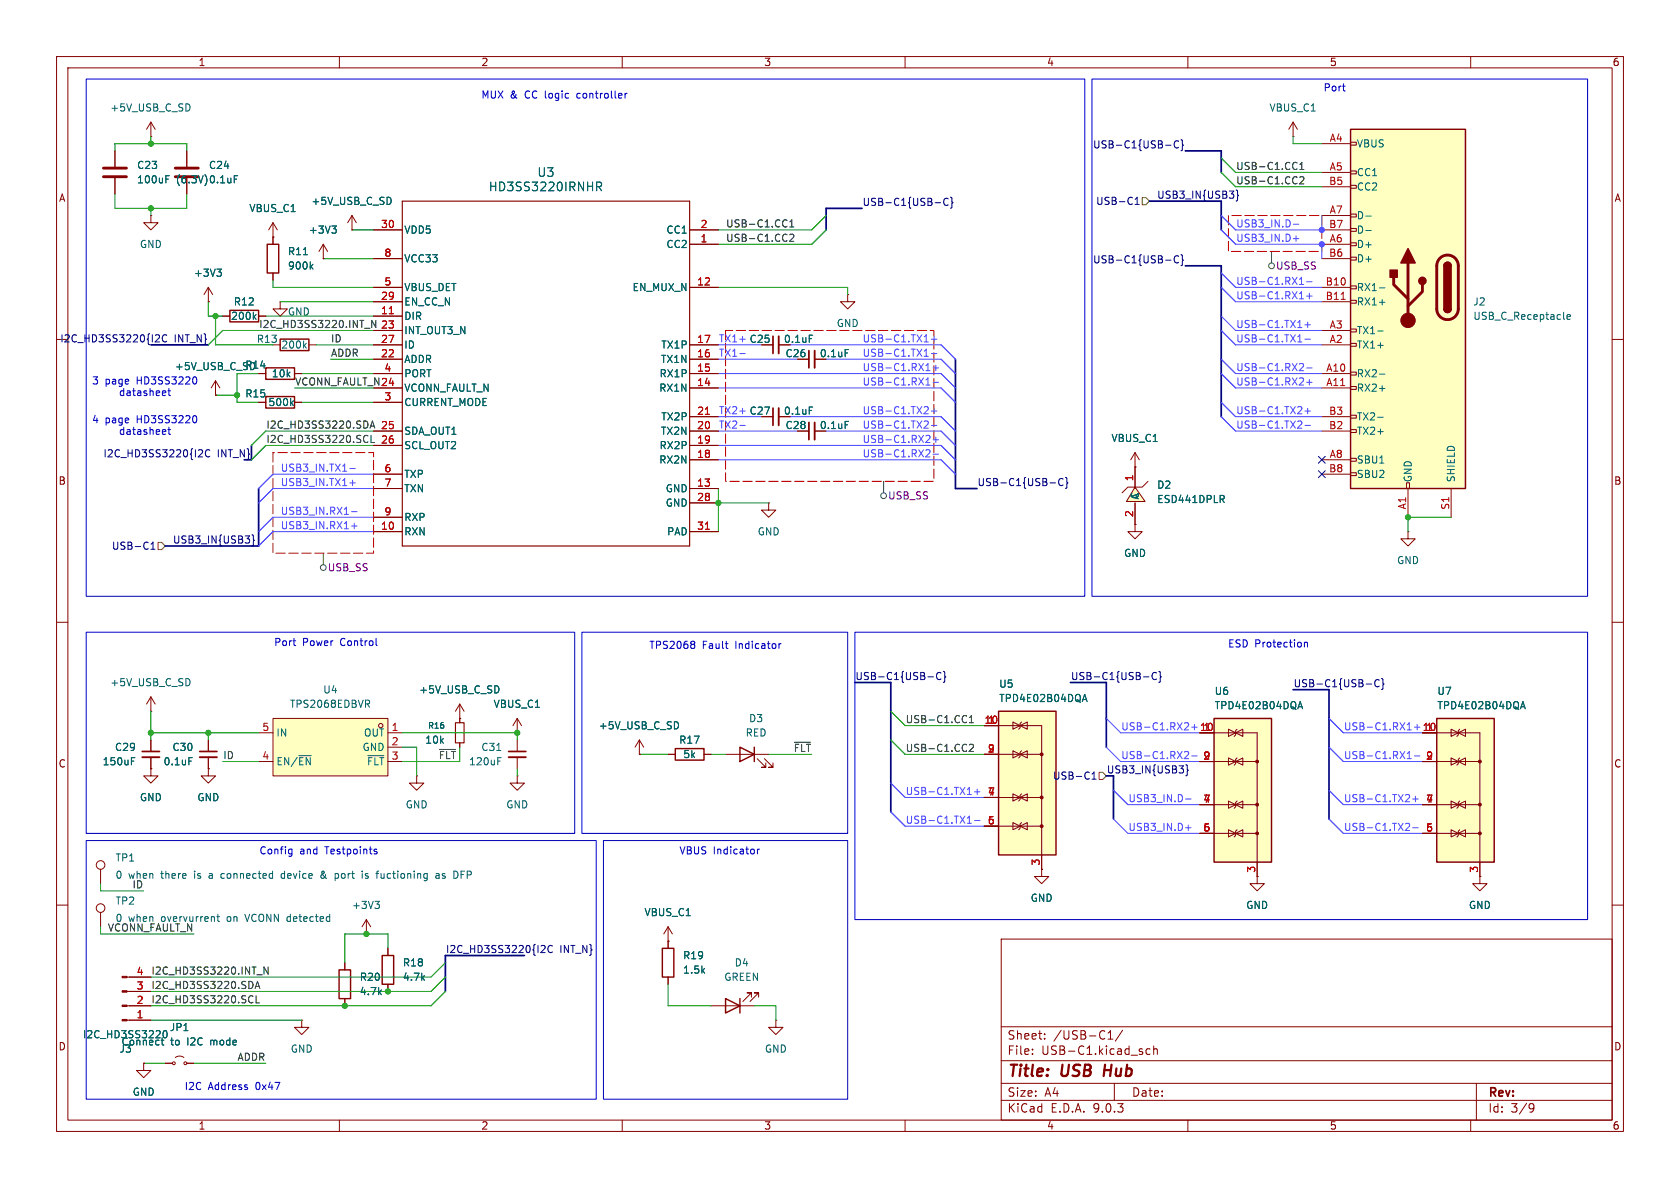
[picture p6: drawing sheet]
<svg xmlns="http://www.w3.org/2000/svg" width="297mm" height="210mm" viewBox="0 0 297 210" stroke-linecap="round" stroke-linejoin="round" font-family="sans-serif">
<g fill="none" stroke="#840000" stroke-width=".18">
<path d="M10 10h277v190h-277zM12 12h273v186h-273zM60 10v2M110 10v2M160 10v2M210 10v2M260 10v2M26.7 24.1h.1M26.7 21.6l-.8 1.3M26.7 21.6l.7 1.3M26.7 21.6v2.5M62.2 38.1l-.7 1.3"/>
<path d="M62.2 38.1l.8 1.3M62.2 38.1v2.5M62.2 40.6h.1M66 40.6h5.1M66 45.7h5.1M66 50.8h5.1M66 53.3h5.1M66 55.9h5.1M66 58.4h5.1M121.9 40.6h5.1M121.9 50.8h5.1M121.9 43.2h5.1"/>
<path d="M10 60h2M66 61h5.1M66 63.5h5.1M66 66h5.1M66 68.6h5.1M66 71.1h5.1M66 76.2h5.1M66 78.7h5.1M121.9 61h5.1M121.9 63.5h5.1M121.9 66h5.1M121.9 68.6h5.1"/>
<path d="M121.9 76.2h5.1M121.9 78.7h5.1M121.9 73.7h5.1M134.6 61h2.1M137.7 61h2M285 60h2M66 83.8h5.1M66 86.4h5.1M66 91.4h5.1M66 94h5.1M121.9 86.4h5.1M121.9 94h5.1"/>
<path d="M121.9 81.3h5.1M121.9 88.9h5.1M10 110h2M285 110h2M26.7 130.8v2M26.7 133.9v2M73.7 137.2v1.2h-1.3l1.3 1.3 1.2-1.3h-1.2M73.7 137.2h.1M17.8 153.7v2.5M222.2 154.9v1.3h1.3l-1.3 1.3-1.2-1.3h1.2M222.2 154.9h.1M10 160h2"/>
<path d="M17.8 161.3v2.5M61 170.2v1.3M61 176.5v1.3M68.6 167.6v1.3M68.6 174v1.3M177 166h108v32h-108zM285 160h2M60 198v2M110 198v2M160 198v2M177 194.5h108M177 191.5h108"/>
<path d="M177 187.5h108M177 181.5h108M182.5 186.3v.1M182.5 185.5v.1M184.7 183.6v.1M184.7 182.8v.1M195.9 183.7h.8M195.9 182.6l.4-.4v1.5M197 191.5v3M198.5 182.1l-1.3 2M203.3 185.5l-.4-.1-.3 .3v.4l.1 .2h.6M204 185.5l.2-.1 .3 .1 .1 .9"/>
<path d="M204 184.9v1.5M210 198v2M260 198v2M261 191.5v6.5M270.6 195.1l.5 .1a.99 .99 0 0 1-.4 1.4h-.2M271.2 195.7l-.3 .3h-.3"/>
<circle cx="17.8" cy="152.9" r=".76"/>
<circle cx="17.8" cy="160.5" r=".76"/>
</g>
<path d="M195.4 188.2l-.3 2" fill="none" stroke="#840000" stroke-width=".4"/>
<g fill="none" stroke="#006464" stroke-width=".18">
<path d="M33.4 18.4l.2 .5-.2 .7M68.9 34.9l.3 .5-.3 .7M105.5 32.2h.6l.3 .3-.2 .4-.7 .1M105.8 33l.6 .7M143.1 59.3h.6M23.2 134.5h.5M23.2 133.9h.6M39.3 154.4l-.2 .3v.3l.2 .3M50.2 154.4l-.4 .1-.1 .2 .1 .4 .4 .2M57.2 154.4l-.4 .3a.34 .34 0 0 0 0 .4 .34 .34 0 0 0 .5 .1M57.3 154.1h-.3l-.1 .2 .5 .7M59.4 154.4l.3 .1 .2 .2-.1 .4-.4 .2"/>
<path d="M64.6 155.2h.5M65.1 154.5l-.3-.1-.2 .2v.2l.5 .1M67.4 154.4v.7l.3 .2M77.1 154.5h.5v.8M77.6 154.7l-.4 .1-.2 .2 .2 .3 .4-.1M78.2 155.2l.3 .1M78.5 154.4l-.3 .2v.2h.3M81.5 154.6h.4M82.1 154h-.6v1.3M38.3 162h.5M38.5 161.6v1.1l.3 .2M43.3 161.6l.4 1.3"/>
</g>
<path d="M59.9 171.5h2.1v5h-2.1zM67.6 168.9h2v5.1h-2z" fill="none" stroke="#840000" stroke-width=".25"/>
<path d="M136.7 59.4v3.1M25.1 132.8h3.1" fill="none" stroke="#840000" stroke-width=".3"/>
<path d="M137.7 59.4v3.1M25.1 133.9h3.1" fill="none" stroke="#840000" stroke-width=".33"/>
<path d="M71.1 35.6h50.8v60.9h-50.8z" fill="none" stroke="#840000" stroke-width=".2"/>
<path d="M68.8 55.5h.7M124.7 73.2h.7M124.7 93.6h.7" fill="none" stroke="#a90000" stroke-width=".18"/>
<path d="M238.8 22.9h20.3v63.5h-20.3z" fill="#ffffc2"/>
<g fill="none" stroke="#840000" stroke-width=".18">
<path d="M233.7 25.4h5.1M233.7 30.5h5.1M233.7 33h5.1M233.7 38.1h5.1M238.8 25.1h1v.6h-1zM238.8 30.2h1v.5h-1zM238.8 32.8h1v.5h-1zM238.8 37.8h1v.6h-1zM233.7 40.6h5.1M233.7 43.2h5.1M233.7 45.7h5.1M233.7 50.8h5.1"/>
<path d="M233.7 53.3h5.1M233.7 58.4h5.1M238.8 40.4h1v.5h-1zM238.8 42.9h1v.5h-1zM238.8 45.5h1v.5h-1zM238.8 50.5h1v.6h-1zM238.8 53.1h1v.5h-1zM238.8 58.2h1v.5h-1zM233.7 61h5.1M233.7 66h5.1M233.7 68.6h5.1M233.7 73.7h5.1"/>
<path d="M233.7 76.2h5.1M238.8 60.7h1v.5h-1zM238.8 65.8h1v.5h-1zM238.8 68.3h1v.5h-1zM238.8 73.4h1v.5h-1zM238.8 75.9h1v.6h-1zM233.7 81.3h5.1M233.7 83.8h5.1M238.8 81h1v.5h-1zM238.8 83.6h1v.5h-1zM248.7 85.3h.5v1.1h-.5zM248.9 86.4v5"/>
<path d="M256.5 86.4v5"/>
</g>
<path d="M238.8 22.9h20.3v63.5h-20.3zM255.3 47a.64 .64 0 0 1 .6-.6 .64 .64 0 0 1 .6 .6M255.3 54.6a.64 .64 0 0 0 .6 .6 .64 .64 0 0 0 .6-.6" fill="none" stroke="#840000" stroke-width=".25"/>
<path d="M246.4 49v1.3l2.5 2.5M248.9 46.5v10.1M251.5 50.3v1.3l-2.6 2.5M254.6 45.7a1.91 1.91 0 0 1 2-.5 1.91 1.91 0 0 1 1.2 1.8v7.6a1.91 1.91 0 0 1-1.9 1.9 1.91 1.91 0 0 1-1.9-1.9v-7.8l.2-.6z" fill="none" stroke="#840000" stroke-width=".51"/>
<g fill="#840000" stroke="#840000" stroke-width=".25">
<path d="M255.3 47h1.2v7.6h-1.2z"/>
<path d="M255.5 46.5a.64 .64 0 0 1 .6-.1 .64 .64 0 0 1 .4 .6h-1.2z"/>
<path d="M255.3 54.6h1.2a.64 .64 0 0 1-.6 .6 .64 .64 0 0 1-.6-.6z"/>
<path d="M248.9 43.9l1.3 2.6h-2.6z"/>
<path d="M245.7 47.8h1.3v1.2h-1.3z"/>
<circle cx="251.5" cy="49.7" r=".63"/>
</g>
<circle cx="248.9" cy="56.6" r="1.27" fill="#840000" stroke="#840000" stroke-width=".18"/>
<path d="M241.4 38.2h1M241.4 40.7h1M243.6 58.5h.9M243.9 50.9h.9M243.9 53.4h.9M277 56l.6-.1v-.2l-.4-.1-.2 .2 .1 .6h.5M243.6 73.8h.9M243.9 66.1h.9M243.9 68.7h.9" fill="none" stroke="#006464" stroke-width=".18"/>
<path d="M237.1 52.9h.7" fill="none" stroke="#a90000" stroke-width=".18"/>
<path d="M214.6 127h10.2v25.4h-10.2z" fill="#ffffc2"/>
<path d="M214.6 127h10.2v25.4h-10.2z" fill="none" stroke="#840000" stroke-width=".25"/>
<g fill="none" stroke="#840000" stroke-width=".18">
<path d="M200.7 92.7v1.3h1.2l-1.2 1.3-1.3-1.3h1.3M200.7 92.7h.1M248.9 94v1.3h1.3l-1.3 1.2-1.3-1.2h1.3M248.9 94h.1M212.1 129.5h10.1v25.4M212.1 134.6h10.1M217.2 128.9l1.2 .6-1.2 .7zM217.2 134l1.2 .6-1.2 .7zM218.4 129.5l1.3-.6v1.3zM218.4 134.6l1.3-.6v1.3zM218.7 128.9l-.3 .3v.7l-.2 .3M218.7 134l-.3 .2v.8l-.2 .3"/>
<path d="M212.1 142.2h10.1M212.1 147.3h10.1M217.2 141.6l1.2 .6-1.2 .7zM217.2 146.7l1.2 .6-1.2 .7zM218.4 142.2l1.3-.6v1.3zM218.4 147.3l1.3-.6v1.3zM218.7 141.6l-.3 .3v.7l-.2 .3M218.7 146.7l-.3 .2v.8l-.2 .3"/>
</g>
<g fill="#840000" stroke="#840000" stroke-width=".18">
<circle cx="222.2" cy="134.6" r=".25"/>
<circle cx="222.2" cy="142.2" r=".25"/>
<circle cx="222.2" cy="147.3" r=".25"/>
</g>
<path d="M229.6 124.9h.6M229.9 124l.4 1.3" fill="none" stroke="#006464" stroke-width=".18"/>
<path d="M254 127h10.2v25.4h-10.2z" fill="#ffffc2"/>
<path d="M254 127h10.2v25.4h-10.2zM117.1 167.6h2v5.1h-2z" fill="none" stroke="#840000" stroke-width=".25"/>
<g fill="none" stroke="#840000" stroke-width=".18">
<path d="M81.3 127h.1M81.3 124.5v3.3M81.3 131.3v.8M81.3 124.5l-.8 1.2M81.3 124.5l.7 1.2M91.4 137.2v1.2h-1.2l1.2 1.3 1.3-1.3h-1.3M91.4 137.2h.1M91.4 129.5h.1M91.4 127l.8 1.3M91.4 127l-.7 1.3M91.4 127v2.5M251.5 129.5h10.1v25.4"/>
<path d="M251.5 134.6h10.1M256.5 128.9l1.3 .6-1.3 .7zM256.5 134l1.3 .6-1.3 .7zM257.8 129.5l1.3-.6v1.3zM257.8 134.6l1.3-.6v1.3zM258.1 128.9l-.3 .3v.7l-.2 .3M258.1 134l-.3 .2v.8l-.2 .3M184.1 153.7v1.2h1.3l-1.3 1.3-1.2-1.3h1.2M184.1 153.7h.1M251.5 142.2h10.1M251.5 147.3h10.1M256.5 141.6l1.3 .6-1.3 .7z"/>
<path d="M256.5 146.7l1.3 .6-1.3 .7zM257.8 142.2l1.3-.6v1.3zM257.8 147.3l1.3-.6v1.3zM258.1 141.6l-.3 .3v.7l-.2 .3M258.1 146.7l-.3 .2v.8l-.2 .3M64.8 165.1h.1M64.8 162.6l-.8 1.2M64.8 162.6l.7 1.2M64.8 162.6v2.5M118.1 166.4v1.2M118.1 172.7v1.3"/>
</g>
<g fill="#840000" stroke="#840000" stroke-width=".18">
<circle cx="261.6" cy="134.6" r=".25"/>
<circle cx="261.6" cy="142.2" r=".25"/>
<circle cx="261.6" cy="147.3" r=".25"/>
</g>
<path d="M88 121.3l.2 .5-.2 .6M268.9 124.9h.6M269.2 124l.5 1.3M66.3 159.3h.8l-.5 .5M66.8 159.8l.3 .3v.3l-.3 .2" fill="none" stroke="#006464" stroke-width=".18"/>
<path d="M80.5 127.8h1.5v3.5h-1.5z" fill="none" stroke="#840000" stroke-width=".2"/>
<path d="M48.3 127h20.3v10.2h-20.3z" fill="#ffffc2"/>
<g fill="none" stroke="#840000" stroke-width=".18">
<path d="M228.6 24.1h.1M228.6 21.6l-.8 1.3M228.6 21.6l.8 1.3M228.6 21.6v2.5M45.7 71.1h1.3M52.1 71.1h1.2M141 63.5h2M144 63.5h2M200.7 82.6h.1M200.7 80l-.8 1.3M200.7 80l.7 1.3M200.7 80v2.6"/>
<path d="M26.7 125.7h.1M26.7 123.2l-.8 1.3M26.7 123.2l.7 1.3M26.7 123.2v2.5M36.8 130.8v2M36.8 133.9v2M45.7 129.5h2.6M45.7 134.6h2.6M48.3 127h20.3v10.2h-20.3zM68.6 129.5h2.5M68.6 132.1h2.5M68.6 134.6h2.5"/>
<path d="M118.1 166.4h.1M118.1 163.8l-.8 1.3M118.1 163.8l.8 1.3M118.1 163.8v2.6M25.4 188v1.2h1.3l-1.3 1.3-1.3-1.3h1.3M25.4 188h.1"/>
<circle cx="67.3" cy="128.3" r=".38"/>
</g>
<path d="M51.5 71.2l.4 .5M51.9 70.9l-.5 .4M149.4 61.8h.6M33.4 120l.2 .5-.2 .7M33.4 133.9h.6M64.9 124.4l.4 .6M65 133.6h2.8M65.1 123.8l.2 .2v.3l-.2 .1" fill="none" stroke="#006464" stroke-width=".18"/>
<path d="M47 70.1h5.1v2h-5.1z" fill="none" stroke="#840000" stroke-width=".25"/>
<path d="M143 62v3M35.3 132.8h3.1" fill="none" stroke="#840000" stroke-width=".3"/>
<path d="M144 62v3M35.3 133.9h3.1" fill="none" stroke="#840000" stroke-width=".33"/>
<path d="M200.7 86.1l1.7 2.6h-3.3z" fill="#ffffc2"/>
<g fill="none" stroke="#840000" stroke-width=".18">
<path d="M33 26.7v2.8M33 31.5v2.8M48.3 39.4l-.8 1.2M48.3 39.4l.7 1.2M48.3 39.4v2.5M39.4 55.9h1.2M45.7 55.9h1.3M48.3 41.9h.1M57.1 45.7h.1M57.1 43.2l-.7 1.3M57.1 43.2l.8 1.3M57.1 43.2v2.5"/>
<path d="M149.9 52.1v1.2h1.2l-1.2 1.3-1.3-1.3h1.3M149.9 52.1h.1M134.6 73.7h2.1M137.7 73.7h2M141 76.2h2M144 76.2h2M135.9 88.9v1.3h1.3l-1.3 1.2-1.3-1.2h1.3M135.9 88.9h.1M200.7 86.1l1.7 2.6h-3.3zM200.7 82.6v3.8M200.7 88.9v3.8M203 85.1l-1.1 1h-2.5l-1 1"/>
<path d="M113 133.4h.1M113 130.8l-.7 1.3M113 130.8l.8 1.3M113 130.8v2.6M118.1 133.4h1.3M124.5 133.4h1.2M128.3 133.4h7.6M133.9 134.1l1.5 1.5h-.8h.8v-.7M135.1 134.1l1.6 1.5h-.8h.8v-.7M29.2 188h1.3M31 186.9l.8-.2 .7 .2M33 188h1.3"/>
<path d="M137.2 180.3v1.3h1.2l-1.2 1.3-1.3-1.3h1.3M137.2 180.3h.1"/>
<circle cx="30.7" cy="188" r=".25"/>
<circle cx="32.8" cy="188" r=".25"/>
</g>
<path d="M41.4 31.1h.6M58.7 39.9h.7l-.4 .5M44.9 56l.4 .5M45.3 55.6l-.5 .5M59.2 40.4l.2 .3v.3l-.2 .2M143.1 72h.6M149.4 74.5h.6M216 88.2l.4 .6M216.3 87.6l.1 .2-.1 .4M119.7 127.6l.3 .5-.3 .7M28.5 183.9h.5M28.7 184.5l.3 .2" fill="none" stroke="#006464" stroke-width=".18"/>
<path d="M136.7 72.1v3.1M143 74.7v3" fill="none" stroke="#840000" stroke-width=".3"/>
<path d="M137.7 72.1v3.1M144 74.7v3" fill="none" stroke="#840000" stroke-width=".33"/>
<path d="M40.6 54.9h5.1v2h-5.1zM119.4 132.3h5.1v2.1h-5.1zM130.8 132.1l2.5 1.3-2.5 1.2zM133.3 132.1v2.5" fill="none" stroke="#840000" stroke-width=".25"/>
<path d="M31 29.7h4.1M31 31.2h4.1" fill="none" stroke="#840000" stroke-width=".51"/>
<path d="M176.5 125.7h10.2v25.4h-10.2z" fill="#ffffc2"/>
<path d="M47.2 43.2h2.1v5.1h-2.1zM49.5 59.9h5.1v2.1h-5.1zM47 65h5.1v2.1h-5.1zM176.5 125.7h10.2v25.4h-10.2zM128.3 176.5l2.5 1.3-2.5 1.3zM130.8 176.5v2.6" fill="none" stroke="#840000" stroke-width=".25"/>
<g fill="none" stroke="#840000" stroke-width=".18">
<path d="M20.3 26.7v2.8M20.3 31.5v2.8M26.7 38.1v1.3h1.2l-1.2 1.2-1.3-1.2h1.3M26.7 38.1h.1M33 26.7v2.8M33 31.5v2.8M36.8 53.3h.1M36.8 50.8l-.7 1.3M36.8 50.8l.8 1.3M36.8 50.8v2.5M39.4 55.9h1.2M45.7 55.9h1.3"/>
<path d="M48.3 41.9h.1M48.3 41.9v1.3M48.3 48.3v1.2M49.5 53.3v1.3h1.3l-1.3 1.3-1.2-1.3h1.2M49.5 53.3h.1M57.1 45.7h.1M62.2 40.6h.1M66 55.9h5.1M66 40.6h5.1M66 45.7h5.1M66 50.8h5.1M66 53.3h5.1"/>
<path d="M66 58.4h5.1M121.9 40.6h5.1M121.9 50.8h5.1M121.9 43.2h5.1M38.1 69.9h.1M38.1 67.3l-.8 1.3M38.1 67.3l.8 1.3M38.1 67.3v2.6M45.7 66h1.3M45.7 71.1h1.3M48.3 61h1.2M52.1 66h1.2"/>
<path d="M52.1 71.1h1.2M54.6 61h1.3M66 66h5.1M66 61h5.1M66 63.5h5.1M66 76.2h5.1M66 71.1h5.1M66 68.6h5.1M66 78.7h5.1M121.9 66h5.1M121.9 61h5.1M121.9 63.5h5.1"/>
<path d="M121.9 76.2h5.1M121.9 73.7h5.1M121.9 68.6h5.1M121.9 78.7h5.1M134.6 61h2.1M134.6 73.7h2.1M137.7 61h2M137.7 73.7h2M141 63.5h2M141 76.2h2M144 63.5h2M144 76.2h2"/>
<path d="M66 83.8h5.1M66 86.4h5.1M66 91.4h5.1M66 94h5.1M121.9 86.4h5.1M121.9 94h5.1M121.9 81.3h5.1M121.9 88.9h5.1M200.7 92.7h.1M200.7 82.6h.1M200.7 82.6v3.8M200.7 88.9v3.8"/>
<path d="M26.7 135.9v1.3h-1.3l1.3 1.2 1.2-1.2h-1.2M26.7 135.9h.1M26.7 130.8v2M26.7 133.9v2M36.8 135.9v1.3h-1.2l1.2 1.2 1.3-1.2h-1.3M36.8 135.9h.1M36.8 130.8v2M36.8 133.9v2M81.3 127h.1M81.3 127v.8M81.3 131.3v.8M91.4 129.5h.1"/>
<path d="M91.4 130.8v2M91.4 133.9v2M113 133.4h.1M118.1 133.4h1.3M124.5 133.4h1.2M174 128.3h10.1v25.4M174 133.4h10.1M179.1 127.6l1.2 .7-1.2 .6zM179.1 132.7l1.2 .7-1.2 .6zM180.3 128.3l1.3-.7v1.3zM180.3 133.4l1.3-.7v1.3zM180.6 127.6l-.3 .3v.8l-.2 .2"/>
<path d="M180.6 132.7l-.3 .3v.7l-.2 .3M212.1 129.5h2.5M212.1 134.6h2.5M251.5 129.5h2.5M251.5 134.6h2.5M174 141h10.1M174 146.1h10.1M179.1 140.3l1.2 .7-1.2 .6zM179.1 145.4l1.2 .7-1.2 .6zM180.3 141l1.3-.7v1.3zM180.3 146.1l1.3-.7v1.3zM180.6 140.3l-.3 .3v.8l-.2 .2"/>
<path d="M180.6 145.4l-.3 .3v.7l-.2 .3M184.1 153.7h.1M212.1 142.2h2.5M212.1 147.3h2.5M222.2 154.9h.1M222.2 152.4v2.5M251.5 142.2h2.5M251.5 147.3h2.5M261.6 154.9v1.3h1.3l-1.3 1.3-1.3-1.3h1.3M261.6 154.9h.1M261.6 152.4v2.5M22.5 177.8h4.2"/>
<path d="M22.5 175.3h4.2M22.5 172.7h4.2M61 170.2v1.3M61 176.5v1.3M68.6 167.6v1.3M68.6 174v1.3M118.1 166.4h.1M118.1 166.4v1.2M118.1 172.7v1.3M125.7 177.8h7.6M132.8 176.3v-.8h-.7h.7l-1.5 1.5M134.1 176.3v-.8h-.8h.8l-1.5 1.5"/>
<path d="M22.5 180.3h4.2M25.4 188h.1M29.2 188h1.3M33 188h1.3M53.3 180.3v1.3h1.3l-1.3 1.3-1.2-1.3h1.2M53.3 180.3h.1"/>
</g>
<g fill="#840000" stroke="#840000" stroke-width=".18">
<path d="M21.6 180.2h.9v.3h-.9z"/>
<path d="M21.6 177.7h.9v.2h-.9z"/>
<path d="M21.6 175.1h.9v.3h-.9z"/>
<path d="M21.6 172.6h.9v.2h-.9z"/>
<circle cx="184.1" cy="133.3" r=".25"/>
<circle cx="184.1" cy="141" r=".25"/>
<circle cx="184.1" cy="146" r=".25"/>
</g>
<g fill="none" stroke="#006464" stroke-width=".18">
<path d="M29.3 31.7h.4M29.3 31.1h.6M41.4 31.1h.6M58.7 39.9h.7l-.4 .5M68.9 34.9l.3 .5-.3 .7M105.5 32.2h.6l.3 .3-.2 .4-.7 .1M105.8 33l.6 .7M38.3 47.6h.8l-.4 .5M38.9 48.1l.2 .2v.3l-.2 .2M44.9 56l.4 .5M45.3 55.6l-.5 .5M53.6 45h.8"/>
<path d="M55 47.1l.3 .5M55.3 46.7l-.5 .5M59.2 40.4l.2 .3v.3l-.2 .2M143.1 59.3h.6M51.5 71.2l.4 .5M51.9 70.9l-.5 .4M53.8 61.1l.4 .4M54.2 60.7l-.5 .5M143.1 72h.6M149.4 61.8h.6M149.4 74.5h.6M216 88.2l.4 .6"/>
<path d="M216.3 87.6l.1 .2-.1 .4M23.2 134.5h.5M23.2 133.9h.6M33.4 133.9h.6M87.8 132.7h.7M88 121.3l.2 .5-.2 .6M88 134.5h.4M88 133.9h.6M119.7 127.6l.3 .5-.3 .7M191.5 123.7h.6M191.8 122.8l.4 1.2M229.6 124.9h.6"/>
<path d="M229.9 124l.4 1.3M268.9 124.9h.6M269.2 124l.5 1.3M28.5 183.9h.5M28.7 184.5l.3 .2M29.4 182.2h-.2a.68 .68 0 0 0-.4 .6 .68 .68 0 0 0 .4 .7l.2-.2 .1-.3"/>
</g>
<path d="M18.3 29.7h4.1M18.3 31.2h4.1" fill="none" stroke="#840000" stroke-width=".51"/>
<path d="M89.9 132.8h3.1" fill="none" stroke="#840000" stroke-width=".3"/>
<path d="M89.9 133.9h3.1" fill="none" stroke="#840000" stroke-width=".33"/>
<g fill="none" stroke="#484848" stroke-width=".18">
<path d="M224.8 44.5v2M57.1 97.8v2M156.2 85.1v2"/>
<circle cx="224.8" cy="47" r=".51"/>
<circle cx="156.2" cy="87.6" r=".51"/>
<circle cx="57.2" cy="100.3" r=".51"/>
</g>
<path d="M217.2 38.1v6.4h16.5v-6.4h-16.5M128.3 58.4v26.7h36.8v-26.7h-36.8M48.3 80v17.8h17.7v-17.8h-17.7" fill="none" stroke="#f00" stroke-width=".18" stroke-dasharray="1.7 .6"/>
<g fill="none" stroke="#000084" stroke-width=".18">
<path d="M165.3 35.8h1M167.6 35.2a.6 .6 0 0 0-.8 .4 .6 .6 0 0 0 .6 .7l.2-.1M168 34.9l.3 .1v.7l.2 .1-.2 .2v.6l-.3 .2M200.7 36.1h.7M200.7 35.2l.3-.3v1.2M206.1 25.7h.9M208.4 25a.6 .6 0 0 0-.9 .4 .6 .6 0 0 0 .6 .8l.3-.2M208.8 24.7l.2 .2v.6l.2 .2-.2 .2v.6l-.2 .1M218.5 33.6l.3 .2v.6l.2 .2-.2 .1v.6l-.3 .2M28 59.2l.2 .2-.1 .3-.7 .7h.8M29.5 59.3a.6 .6 0 0 0-.9 .4 .6 .6 0 0 0 .6 .7l.3-.1M206.1 46h.9"/>
<path d="M208.4 45.3a.6 .6 0 0 0-.9 .5 .6 .6 0 0 0 .6 .7l.3-.1M208.8 45l.2 .2v.6l.2 .2-.2 .2v.6l-.2 .2M35.6 79.5l.2 .2v.3l-.8 .8h.8M37.1 79.6a.6 .6 0 0 0-.8 .4 .6 .6 0 0 0 .6 .8l.2-.2M26.7 97.1h.7M26.7 96.2l.3-.4v1.3M44.6 94.6l.2 .1v.6l.2 .2-.2 .2v.6l-.2 .2M185.6 85.4h1M187.9 84.7a.6 .6 0 0 0-.8 .4 .6 .6 0 0 0 .6 .7l.2-.1M188.4 84.4l.2 .2v.6l.2 .2-.2 .1v.6l-.2 .2M233.1 83.2l1.2 1.2M233.1 80.7l1.2 1.2"/>
<path d="M234.3 83.2l-1.2 1.2M234.3 80.7l-1.2 1.2M164.1 119.7h.9M166.3 119a.6 .6 0 0 0-.8 .4 .6 .6 0 0 0 .6 .7l.2-.1M166.8 118.7l.2 .2v.6l.2 .2-.2 .1v.6l-.2 .2M202.2 119.7h.9M204.4 119a.6 .6 0 0 0-.8 .4 .6 .6 0 0 0 .6 .7l.2-.1M204.9 118.7l.2 .2v.6l.2 .2-.2 .1v.6l-.2 .2M244.2 120l.3 .1v.6l.2 .2-.2 .2v.6l-.3 .2M193.1 137.7h.7M193.1 136.8l.3-.3v1.2M209.7 135.2l.2 .2v.6l.2 .2-.2 .1v.6l-.2 .2"/>
<path d="M241.5 120.9h1M243.8 120.3a.6 .6 0 0 0-.8 .4 .6 .6 0 0 0 .6 .7l.2-.1M96.1 167.1l.3 .3-.1 .3-.7 .7h.8M97.6 167.2a.6 .6 0 0 0-.8 .5 .6 .6 0 0 0 .6 .7l.2-.1"/>
</g>
<path d="M201.9 34.9h.7l.6 .7-.6 .6h-.7zM27.9 95.9h.7l.6 .6-.6 .7h-.7zM194.3 136.5h.6l.7 .7-.7 .6h-.6z" fill="none" stroke="#725600" stroke-width=".18"/>
<g fill="none" stroke="#0f0f0f" stroke-width=".18">
<path d="M138.9 38.9l.2 .1M139.6 39.2l.4-.3v1.2M229.1 28.7l.2 .1M229.3 29.8l-.2 .2M229.8 30h.7M229.8 29.1l.4-.4v1.3M229.8 31.4l.5-.2 .2 .4-.8 .9h.8M64.4 58h1M66.4 56.6v1.3l-.7-1.3v1.3M139.1 40l-.2 .1M139.6 40.1h.7M139.6 41.5l.5-.1 .2 .4-.7 .9h.7"/>
<path d="M65.4 75.7l.4-1.3 .5 1.3M65.5 75.3h.6M65.6 77v1.2h.6M77.7 132.5h2.8M140.5 131.2h2.8M170.6 126.5l.3 .1M170.9 127.6l-.3 .2M171.4 131.7l.5-.1 .2 .3-.8 .9h.8M171.4 127.8h.7M171.4 126.9l.3-.4v1.3M45.1 174.7l.4-1.2 .4 1.2M45.2 174.4h.6"/>
<path d="M45.3 176v1.3h.6M45.4 172.3h1M47.4 170.9v1.3l-.7-1.3v1.3"/>
</g>
<g fill="none" stroke="#4a47ff" stroke-width=".18">
<path d="M215.9 38.1l2.5 2.5h15.3v-2.5M228.6 39.6h1M164.7 60h.9M165.1 59.5v.9M215.9 55.9l2.5 2.5h15.3M215.9 50.8l2.5 2.5h15.3M215.9 58.4l2.5 2.6h15.3M215.9 48.3l2.5 2.5h15.3M215.9 40.6l2.5 2.6h15.3v2.5M228.6 42.2h1M229.7 52.8h.8M229.7 50.3h.8"/>
<path d="M230 49.2l.1-.2v1.3M230.7 57.4h1M230.7 60h1M231 52.3h1M231 49.8h1M231.2 56.9v1M231.5 51.9v.9M127 61h7.6M127 63.5h14M127 76.2h14M127 78.7h39.4l2.5 2.6M127 66h39.4l2.5 2.6"/>
<path d="M127 73.7h7.6M127 68.6h39.4l2.5 2.5M130.8 62.5h1M130.8 75.2h1M139.7 61h26.7l2.5 2.5M139.7 73.7h26.7l2.5 2.5M146 63.5h20.4l2.5 2.5M146 76.2h20.4l2.5 2.5M163.4 63h.7M163.6 74.4l.4 .1 .1 .3-.8 .9h.8M163.6 78.2h.8M163.7 65.5h.7"/>
<path d="M163.7 68.1h.7M163.9 79.5l.4 .1 .1 .3-.8 .9h.8M163.9 67l.2-.2v1.3M164.4 77.1v.4M164.7 62.5h.9M164.7 75.2h.9M164.7 72.7h.9M165 65h.9M165 67.6h.9M165 77.7h.9M165.1 72.2v.9M165.4 64.6v.9"/>
<path d="M165.4 77.3v.9M215.9 73.7l2.5 2.5h15.3M215.9 63.5l2.5 2.5h15.3M215.9 71.1l2.5 2.6h15.3M215.9 66l2.5 2.6h15.3M229.4 60.4h.8M229.6 74.4l.4 .1 .2 .3-.8 .9h.8M229.7 68.1h.8M229.9 64.3h.4l.2 .3-.8 .9h.8M230.4 66.9v.4M230.7 75.2h1M230.7 72.7h1"/>
<path d="M231 65h1M231 67.6h1M231.2 72.2v.9M231.5 67.1v1M61.8 82.8h1M61.8 85.4h1M62.1 90.4h1M62.1 93h1M62.3 84.9v.9M62.6 92.5v1M66 91.4h-17.7l-2.6 2.6M66 94h-17.7l-2.6 2.5"/>
<path d="M66 86.4h-17.7l-2.6 2.5M66 83.8h-17.7l-2.6 2.6M127 81.3h39.4l2.5 2.5M165 80.3h.9M157.5 138.4l2.5 2.6h14M172.3 140h.9M172.8 139.5v1M195.6 127l2.5 2.5h14M195.6 132.1l2.5 2.5h14M196.8 139.7l2.6 2.5h12.7M209.3 129h.8M209.6 132.8l.4 .1 .1 .3-.8 .9h.8"/>
<path d="M210.1 127.9v.4M210.7 133.6h.9M210.7 128.5h.9M211.2 128.1v.9M234.9 139.7l2.6 2.5h14M234.9 127l2.6 2.5h14M234.9 132.1l2.6 2.5h14M248.8 134.1h.7M248.8 129h.7M249 133l.1-.2v1.3M250 133.6h1M250 128.5h1"/>
<path d="M250.5 128.1v.9M157.5 143.5l2.5 2.6h14M171 145.5h.7M172.3 145.1h.9M196.8 144.8l2.6 2.5h12.7M209.6 141.2h1M209.6 146.3h1M234.9 144.8l2.6 2.5h14M248.7 145.5l.4 .1 .1 .3-.8 .9h.8M249.7 141.2h1M249.7 146.3h1M250.2 140.8v.9"/>
</g>
<g fill="none" stroke="#000084" stroke-width=".3">
<path d="M152.4 36.8h-6.4v3.8M203.2 35.6h12.7v5M209.5 26.7h6.4v3.8M209.5 47h6.4v26.7M26.7 61h10.1M44.4 78.7v2.6M168.9 63.5v22.9h3.8M45.7 86.4v10.1h-16.5M151.1 120.7h6.4v22.8M189.2 120.7h6.4v11.4M196.8 137.2v7.6M228.6 121.9h6.3v22.9"/>
<path d="M92.7 168.9h-14v6.4"/>
</g>
<g fill="none" stroke="#009600" stroke-width=".2">
<path d="M20.3 26.7v-1.3h12.7v1.3M26.7 24.1v1.3M36.8 53.3v2.6h2.6M38.1 55.9v5.1h10.2M57.1 45.7h8.9M62.2 40.6h3.8M38.1 69.9h3.8M45.7 66h-3.8v5.1h3.8M26.7 125.7v5.1M26.7 129.5h19M36.8 129.5v1.3M113 133.4h5.1"/>
<path d="M68.6 167.6v-2.5h-7.6v5.1"/>
</g>
<g fill="none" stroke="#009600" stroke-width=".18">
<path d="M20.3 34.3v2.5h12.7v-2.5M26.7 36.8v1.3M146 38.1l-2.5 2.5h-16.5M215.9 30.5l2.5 2.5h15.3M215.9 27.9l2.5 2.6h15.3M228.6 24.1v1.3h5.1M47 55.9h19M48.3 49.5v1.3h17.7M49.5 53.3h16.5M66 58.4h-26.6l-2.6 2.6M127 50.8h22.9v1.3M146 40.6l-2.5 2.6h-16.5"/>
<path d="M52.1 68.6h13.9M53.3 66h12.7M53.3 71.1h12.7M55.9 61h10.1M58.4 63.5h7.6M66 76.2h-19l-2.6 2.5M66 78.7h-19l-2.6 2.6M127 86.4v7.6M127 88.9h8.9M256.5 91.4h-7.6v2.6M39.4 134.6h6.3M71.1 129.5h20.3v1.3"/>
<path d="M71.1 132.1h2.6v5.1M81.3 132.1v2.5h-10.2M91.4 135.9v1.3M125.7 133.4h2.6M135.9 133.4h7.6M157.5 130.8l2.5 2.6h14M157.5 125.7l2.5 2.6h14M17.8 156.2v1.3h7.6M17.8 163.8v1.3h16.5M78.7 175.3l-2.5 2.5h-49.5M78.7 172.7l-2.5 2.6h-49.5M78.7 170.2l-2.5 2.5h-49.5"/>
<path d="M118.1 174v3.8h7.6M133.3 177.8h3.9v2.5M25.4 188h3.8M26.7 180.3h26.6M34.3 188h12.7"/>
</g>
<g fill="none" stroke="#0000c2" stroke-width=".18">
<path d="M15.2 14h176.6v91.4h-176.6zM110.5 16.5v.8M110.9 16.5l-.4 .2M193 14h87.7v91.4h-87.7zM237.3 15.2h.5M237.7 16.1h.1M29.3 76v.2l-.6 .2M29.3 69.1v.3l-.6 .1M29.7 75.9h.5M29.7 69.1h.5M29.9 68.7v1.1l.3 .1M29.9 75.5v1.1l.3 .2"/>
<path d="M34.6 73.5l.2 .5-.2 .7M34.6 66.7l.2 .4-.2 .7M15.2 111.8h86.4v35.5h-86.4zM51.8 113.3h.5M52.2 114.1h.1M66.5 112.9v1l.2 .2M102.9 111.8h47v35.5h-47zM122.6 113.4l.2 .2-.2 .3 .2 .2v.3l-.2 .2M128.2 113.8h.5M128.6 114.6h.1M137.7 113.8v.8M138.1 113.8l-.4 .2"/>
<path d="M151.1 111.8h129.6v50.8h-129.6zM230.6 113.5v.9M230.6 113.6l.2-.1 .3 .1v.8M15.2 148.6h90.2v45.7h-90.2zM51.2 150.1l.4 .1M51.6 150.1v1l-.2 .3M51.6 150.9l-.4 .1M66.3 150.1l.3 .1M66.3 150.5l.3 .1 .1 .2-.2 .2h-.3M106.7 148.6h43.2v45.7h-43.2zM133.9 150.1v.9M134.3 150.1l-.4 .2"/>
</g>
<path d="M68.8 55.5h.7M124.7 73.2h.7M124.7 93.6h.7" fill="none" stroke="#a90000" stroke-width=".18"/>
<g fill="#4a47ff" stroke="#4a47ff" stroke-width=".18">
<circle cx="233.7" cy="43.2" r=".46"/>
<circle cx="233.7" cy="40.6" r=".46"/>
</g>
<g fill="#009600" stroke="#009600" stroke-width=".18">
<circle cx="248.9" cy="91.4" r=".46"/>
<circle cx="68.6" cy="175.3" r=".46"/>
<circle cx="61" cy="177.8" r=".46"/>
<circle cx="91.4" cy="129.5" r=".46"/>
<circle cx="26.7" cy="36.8" r=".46"/>
<circle cx="38.1" cy="55.9" r=".46"/>
<circle cx="41.9" cy="69.9" r=".46"/>
<circle cx="127" cy="88.9" r=".46"/>
<circle cx="26.7" cy="25.4" r=".46"/>
<circle cx="64.8" cy="165.1" r=".46"/>
<circle cx="36.8" cy="129.5" r=".46"/>
<circle cx="26.7" cy="129.5" r=".46"/>
</g>
<g font-size="2.8" fill="#840000">
<text x="178" y="190.9">Title:</text>
<text x="187.7" y="190.9">USB</text>
<text x="196" y="190.9">Hub</text>
</g>
<g font-size="2.1" fill="#006464">
<text x="86.3" y="34">HD3SS3220IRNHR</text>
<text x="94.9" y="31.5">U3</text>
</g>
<g font-size="2.1" fill="#840000">
<text x="178" y="184">Sheet:</text>
<text x="186.2" y="184">/USB-C1/</text>
<text x="178" y="186.7">File:</text>
<text x="184.1" y="186.7">USB-C1.kicad_sch</text>
<text x="178" y="196.9">KiCad</text>
<text x="178" y="194.1">Size:</text>
<text x="184.7" y="194.1">A4</text>
<text x="185.7" y="196.9">E.D.A.</text>
<text x="193.3" y="196.9">9.0.3</text>
<text x="200" y="194.1">Date:</text>
<text x="263" y="194.3">Rev:</text>
<text x="263" y="196.9">Id:</text>
<text x="267.1" y="196.9">3/9</text>
</g>
<g font-size="1.8" fill="#840000">
<text x="35" y="11.9">1</text>
<text x="85" y="11.9">2</text>
<text x="135" y="11.9">3</text>
<text x="185" y="11.9">4</text>
<text x="235" y="11.9">5</text>
<text x="285" y="11.9">6</text>
<text x="10.3" y="35.9">A</text>
<text x="285.3" y="35.9">A</text>
<text x="10.3" y="85.9">B</text>
<text x="285.3" y="85.9">B</text>
<text x="10.3" y="135.9">C</text>
<text x="285.3" y="135.9">C</text>
<text x="10.3" y="185.9">D</text>
<text x="285.3" y="185.9">D</text>
<text x="35" y="199.9">1</text>
<text x="85" y="199.9">2</text>
<text x="135" y="199.9">3</text>
<text x="185" y="199.9">4</text>
<text x="235" y="199.9">5</text>
<text x="285" y="199.9">6</text>
</g>
<g font-size="1.8" fill="#0000c2">
<text x="85" y="17.6">MUX &amp;</text>
<text x="92.9" y="17.6">CC logic</text>
<text x="102.4" y="17.6">controller</text>
<text x="233.9" y="16.4">Port</text>
<text x="16.2" y="68.2">3</text>
<text x="18.6" y="68.2">page</text>
<text x="20.9" y="70.2">datasheet</text>
<text x="24.3" y="68.2">HD3SS3220</text>
<text x="16.2" y="75">4</text>
<text x="18.6" y="75">page</text>
<text x="20.9" y="77.1">datasheet</text>
<text x="24.3" y="75">HD3SS3220</text>
<text x="48.4" y="114.4">Port</text>
<text x="53.5" y="114.4">Power</text>
<text x="60.3" y="114.4">Control</text>
<text x="114.7" y="114.9">TPS2068</text>
<text x="124.1" y="114.9">Fault</text>
<text x="130.1" y="114.9">Indicator</text>
<text x="217" y="114.7">ESD Protection</text>
<text x="45.8" y="151.2">Config</text>
<text x="53" y="151.2">and</text>
<text x="57.6" y="151.2">Testpoints</text>
<text x="120" y="151.2">VBUS</text>
<text x="126.1" y="151.2">Indicator</text>
<text x="32.5" y="192.9">I2C</text>
<text x="36.8" y="192.9">Address</text>
<text x="45.3" y="192.9">0x47</text>
</g>
<g font-size="1.8" fill="#006464">
<text x="19.4" y="19.9">+5V_USB_C_SD</text>
<text x="224.3" y="19.9">VBUS_C1</text>
<text x="239.8" y="26.3">VBUS</text>
<text x="24.1" y="32.6">100uF</text>
<text x="24.1" y="30.1">C23</text>
<text x="31.2" y="32.6">(6.3V) 0.1uF</text>
<text x="36.8" y="30.1">C24</text>
<text x="239.8" y="31.3">CC1</text>
<text x="239.8" y="33.9">CC2</text>
<text x="44" y="37.7">VBUS_C1</text>
<text x="54.5" y="41.5">+3V3</text>
<text x="55" y="36.4">+5V_USB_C_SD</text>
<text x="71.4" y="41.5">VDD5</text>
<text x="117.7" y="41.5">CC1</text>
<text x="239.8" y="39">D-</text>
<text x="239.8" y="41.5">D-</text>
<text x="24.6" y="44">GND</text>
<text x="50.8" y="45.3">R11</text>
<text x="50.8" y="47.9">900k</text>
<text x="71.4" y="46.6">VCC33</text>
<text x="117.7" y="44">CC2</text>
<text x="239.8" y="44">D+</text>
<text x="239.8" y="46.6">D+</text>
<text x="34.2" y="49.1">+3V3</text>
<text x="71.4" y="51.7">VBUS_DET</text>
<text x="111.7" y="51.7">EN_MUX_N</text>
<text x="239.8" y="51.7">RX1-</text>
<text x="40.8" y="56.7">200k</text>
<text x="41.2" y="54.2">R12</text>
<text x="50.8" y="56">GND</text>
<text x="71.4" y="54.2">EN_CC_N</text>
<text x="71.4" y="56.7">DIR</text>
<text x="71.4" y="59.3">INT_OUT3_N</text>
<text x="147.8" y="58">GND</text>
<text x="239.8" y="54.2">RX1+</text>
<text x="239.8" y="59.3">TX1-</text>
<text x="260.4" y="54.2">J2</text>
<text x="260.4" y="56.7">USB_C_Receptacle</text>
<text x="30.8" y="65.6">+5V_USB_C_SD</text>
<text x="43.3" y="65.4">R14</text>
<text x="45.3" y="60.8">R13</text>
<text x="49.6" y="61.8">200k</text>
<text x="71.4" y="61.8">ID</text>
<text x="71.4" y="64.4">ADDR</text>
<text x="116.7" y="64.4">TX1N</text>
<text x="116.8" y="61.8">TX1P</text>
<text x="132.4" y="60.8">C25</text>
<text x="138.5" y="60.8">0.1uF</text>
<text x="138.8" y="63.3">C26</text>
<text x="144.8" y="63.3">0.1uF</text>
<text x="239.8" y="61.8">TX1+</text>
<text x="43.3" y="70.5">R15</text>
<text x="47.4" y="72">500k</text>
<text x="48" y="66.9">10k</text>
<text x="71.4" y="66.9">PORT</text>
<text x="71.4" y="69.4">VCONN_FAULT_N</text>
<text x="71.4" y="72">CURRENT_MODE</text>
<text x="116.4" y="69.4">RX1N</text>
<text x="116.5" y="66.9">RX1P</text>
<text x="239.8" y="66.9">RX2-</text>
<text x="239.8" y="69.4">RX2+</text>
<text x="71.4" y="77.1">SDA_OUT1</text>
<text x="116.7" y="77.1">TX2N</text>
<text x="116.8" y="74.5">TX2P</text>
<text x="132.4" y="73.5">C27</text>
<text x="138.5" y="73.5">0.1uF</text>
<text x="138.8" y="76">C28</text>
<text x="144.8" y="76">0.1uF</text>
<text x="239.8" y="74.5">TX2-</text>
<text x="239.8" y="77.1">TX2+</text>
<text x="71.4" y="79.6">SCL_OUT2</text>
<text x="116.4" y="82.1">RX2N</text>
<text x="116.5" y="79.6">RX2P</text>
<text x="196.4" y="78.3">VBUS_C1</text>
<text x="239.8" y="82.1">SBU1</text>
<text x="71.4" y="84.7">TXP</text>
<text x="71.4" y="87.2">TXN</text>
<text x="117.6" y="87.2">GND</text>
<text x="117.6" y="89.8">GND</text>
<text x="201.5" y="88.4" transform="rotate(-90 201.5 88.4)">A</text>
<text x="204.5" y="86.6">D2</text>
<text x="204.5" y="89.1">ESD441DPLR</text>
<text x="239.8" y="84.7">SBU2</text>
<text x="249.8" y="85.3" transform="rotate(-90 249.8 85.3)">GND</text>
<text x="257.4" y="85.3" transform="rotate(-90 257.4 85.3)">SHIELD</text>
<text x="71.4" y="92.3">RXP</text>
<text x="71.4" y="94.8">RXN</text>
<text x="117.8" y="94.8">PAD</text>
<text x="133.9" y="94.8">GND</text>
<text x="198.6" y="98.7">GND</text>
<text x="246.9" y="99.9">GND</text>
<text x="19.4" y="121.5">+5V_USB_C_SD</text>
<text x="51.2" y="125.3">TPS2068EDBVR</text>
<text x="57" y="122.8">U4</text>
<text x="74" y="122.8">+5V_USB_C_SD</text>
<text x="87.2" y="125.3">VBUS_C1</text>
<text x="176.5" y="121.8">U5</text>
<text x="176.5" y="124.3">TPD4E02B04DQA</text>
<text x="214.6" y="123">U6</text>
<text x="214.6" y="125.6">TPD4E02B04DQA</text>
<text x="254" y="123">U7</text>
<text x="254" y="125.6">TPD4E02B04DQA</text>
<text x="48.8" y="130.4">IN</text>
<text x="64.2" y="130.4">OUT</text>
<text x="75.1" y="131.7">10k</text>
<text x="105.8" y="129.1">+5V_USB_C_SD</text>
<text x="120" y="131.7">R17</text>
<text x="131.7" y="130.4">RED</text>
<text x="132.3" y="127.9">D3</text>
<text x="18.1" y="135.5">150uF</text>
<text x="20.2" y="132.9">C29</text>
<text x="28.8" y="135.5">0.1uF</text>
<text x="30.4" y="132.9">C30</text>
<text x="48.8" y="135.5">EN/~{EN}</text>
<text x="64" y="132.9">GND</text>
<text x="64.8" y="135.5">~{FLT}</text>
<text x="82.8" y="135.5">120uF</text>
<text x="85" y="132.9">C31</text>
<text x="120.7" y="134.2">5k</text>
<text x="24.6" y="141.8">GND</text>
<text x="34.8" y="141.8">GND</text>
<text x="71.6" y="143.1">GND</text>
<text x="89.4" y="143.1">GND</text>
<text x="20.3" y="152.5">TP1</text>
<text x="20.3" y="155.5">0</text>
<text x="22.7" y="155.5">when</text>
<text x="28.6" y="155.5">there</text>
<text x="34.6" y="155.5">is</text>
<text x="37.4" y="155.5">a</text>
<text x="39.7" y="155.5">connected</text>
<text x="50.6" y="155.5">device</text>
<text x="57.7" y="155.5">&amp;</text>
<text x="60.5" y="155.5">port</text>
<text x="65.5" y="155.5">is</text>
<text x="68.3" y="155.5">fuctioning</text>
<text x="78.9" y="155.5">as</text>
<text x="82.3" y="155.5">DFP</text>
<text x="20.3" y="160.1">TP2</text>
<text x="62.1" y="160.9">+3V3</text>
<text x="182.1" y="159.6">GND</text>
<text x="220.2" y="160.9">GND</text>
<text x="259.6" y="160.9">GND</text>
<text x="40.4" y="163.2">on</text>
<text x="43.9" y="163.2">VCONN detected</text>
<text x="113.8" y="162.2">VBUS_C1</text>
<text x="63.5" y="173.6">R20</text>
<text x="71.1" y="173.6">4.7k</text>
<text x="71.1" y="171">R18</text>
<text x="120.7" y="172.3">1.5k</text>
<text x="120.7" y="169.8">R19</text>
<text x="127.9" y="173.6">GREEN</text>
<text x="129.8" y="171">D4</text>
<text x="63.5" y="176.1">4.7k</text>
<text x="14.6" y="183.7">I2C_HD3SS3220</text>
<text x="21.4" y="185">Connect</text>
<text x="29.9" y="182.5">JP1</text>
<text x="30.2" y="185">to</text>
<text x="33.2" y="185">I2C</text>
<text x="37.5" y="185">mode</text>
<text x="21" y="186.3">J3</text>
<text x="51.3" y="186.3">GND</text>
<text x="135.1" y="186.3">GND</text>
<text x="23.4" y="193.9">GND</text>
</g>
<g font-size="1.8" fill="#000084">
<text x="193.1" y="26.3">USB-C1{USB-C}</text>
<text x="204.5" y="35.2">USB3_IN{USB3}</text>
<text x="152.4" y="36.5">USB-C1{USB-C}</text>
<text x="193.7" y="36.4">USB-C1</text>
<text x="193.1" y="46.6">USB-C1{USB-C}</text>
<text x="10.6" y="60.6">I2C_HD3SS3220{I2C</text>
<text x="30.8" y="60.6">INT_N}</text>
<text x="18.2" y="80.9">I2C_HD3SS3220{I2C</text>
<text x="38.4" y="80.9">INT_N}</text>
<text x="172.7" y="86">USB-C1{USB-C}</text>
<text x="19.7" y="97.4">USB-C1</text>
<text x="30.5" y="96.2">USB3_IN{USB3}</text>
<text x="151.1" y="120.3">USB-C1{USB-C}</text>
<text x="189.2" y="120.3">USB-C1{USB-C}</text>
<text x="228.6" y="121.6">USB-C1{USB-C}</text>
<text x="195.6" y="136.8">USB3_IN{USB3}</text>
<text x="186.1" y="138">USB-C1</text>
<text x="78.7" y="168.6">I2C_HD3SS3220{I2C</text>
<text x="99" y="168.6">INT_N}</text>
</g>
<g font-size="1.8" fill="#a90000">
<text x="235" y="25.1">A4</text>
<text x="234.9" y="32.8">B5</text>
<text x="235" y="30.2">A5</text>
<text x="67.3" y="40.4">30</text>
<text x="123.8" y="40.4">2</text>
<text x="234.9" y="40.4">B7</text>
<text x="235" y="37.8">A7</text>
<text x="67.9" y="45.5">8</text>
<text x="123.8" y="42.9">1</text>
<text x="234.9" y="45.5">B6</text>
<text x="235" y="42.9">A6</text>
<text x="67.3" y="53.1">29</text>
<text x="67.9" y="50.5">5</text>
<text x="123.1" y="50.5">12</text>
<text x="234.3" y="50.5">B10</text>
<text x="234.3" y="53.1">B11</text>
<text x="67.3" y="55.6">11</text>
<text x="67.3" y="58.2">23</text>
<text x="235" y="58.2">A3</text>
<text x="67.3" y="60.7">27</text>
<text x="67.3" y="63.2">22</text>
<text x="67.9" y="65.8">4</text>
<text x="123.1" y="60.7">17</text>
<text x="123.1" y="63.2">16</text>
<text x="123.1" y="65.8">15</text>
<text x="234.4" y="65.8">A10</text>
<text x="235" y="60.7">A2</text>
<text x="67.3" y="68.3">24</text>
<text x="67.9" y="70.9">3</text>
<text x="123.1" y="68.3">14</text>
<text x="234.4" y="68.3">A11</text>
<text x="67.3" y="75.9">25</text>
<text x="123.1" y="73.4">21</text>
<text x="123.1" y="75.9">20</text>
<text x="234.9" y="73.4">B3</text>
<text x="234.9" y="75.9">B2</text>
<text x="67.3" y="78.5">26</text>
<text x="67.9" y="83.6">6</text>
<text x="123.1" y="78.5">19</text>
<text x="123.1" y="81">18</text>
<text x="234.9" y="83.6">B8</text>
<text x="235" y="81">A8</text>
<text x="67.9" y="86.1">7</text>
<text x="123.1" y="86.1">13</text>
<text x="123.1" y="88.6">28</text>
<text x="200.4" y="85.2" transform="rotate(-90 200.4 85.2)">1</text>
<text x="67.3" y="93.7">10</text>
<text x="67.9" y="91.2">9</text>
<text x="123.1" y="93.7">31</text>
<text x="200.4" y="91.5" transform="rotate(-90 200.4 91.5)">2</text>
<text x="248.7" y="90.2" transform="rotate(-90 248.7 90.2)">A1</text>
<text x="256.3" y="90.2" transform="rotate(-90 256.3 90.2)">S1</text>
<text x="46.3" y="129.3">5</text>
<text x="69.1" y="129.3">1</text>
<text x="69.1" y="131.8">2</text>
<text x="173.9" y="128">10</text>
<text x="174.6" y="128">1</text>
<text x="212" y="129.3">10</text>
<text x="212.7" y="129.3">1</text>
<text x="251.4" y="129.3">10</text>
<text x="252" y="129.3">1</text>
<text x="46.3" y="134.4">4</text>
<text x="69.1" y="134.4">3</text>
<text x="174.6" y="133.1">2</text>
<text x="212.7" y="134.4">2</text>
<text x="252" y="134.4">2</text>
<text x="174.6" y="140.7">7</text>
<text x="212.7" y="142">7</text>
<text x="252" y="142">7</text>
<text x="174.6" y="145.8">5</text>
<text x="212.7" y="147.1">5</text>
<text x="252" y="147.1">5</text>
<text x="183.9" y="153.1" transform="rotate(-90 183.9 153.1)">3</text>
<text x="222" y="154.4" transform="rotate(-90 222 154.4)">3</text>
<text x="261.4" y="154.4" transform="rotate(-90 261.4 154.4)">3</text>
<text x="24.1" y="172.5">4</text>
<text x="24.1" y="177.5">2</text>
<text x="24.1" y="175">3</text>
<text x="24.1" y="180.1">1</text>
</g>
<g font-size="1.8" fill="#0f0f0f">
<text x="218.4" y="30.1">USB-C1.CC1</text>
<text x="218.4" y="32.7">USB-C1.CC2</text>
<text x="128.3" y="40.3">USB-C1.CC1</text>
<text x="128.3" y="42.8">USB-C1.CC2</text>
<text x="45.7" y="58.1">I2C_HD3SS3220.INT_N</text>
<text x="58.4" y="60.6">ID</text>
<text x="58.4" y="63.2">ADDR</text>
<text x="52.1" y="68.2">VCONN_FAULT_N24</text>
<text x="47" y="75.9">I2C_HD3SS3220.SDA</text>
<text x="47" y="78.4">I2C_HD3SS3220.SCL</text>
<text x="160" y="127.9">USB-C1.CC1</text>
<text x="39.4" y="134.3">ID</text>
<text x="77.5" y="134.3">~{FLT}</text>
<text x="140.2" y="133">~{FLT}</text>
<text x="160" y="133">USB-C1.CC2</text>
<text x="23.3" y="157.1">ID</text>
<text x="19" y="164.8">VCONN_FAULT_N</text>
<text x="20.3" y="163.2">0</text>
<text x="22.7" y="163.2">when</text>
<text x="28.6" y="163.2">overvurrent</text>
<text x="26.7" y="172.4">I2C_HD3SS3220.INT_N</text>
<text x="26.7" y="174.9">I2C_HD3SS3220.SDA</text>
<text x="26.7" y="177.5">I2C_HD3SS3220.SCL</text>
<text x="41.9" y="187.6">ADDR</text>
</g>
<g font-size="1.8" fill="#4a47ff">
<text x="218.4" y="40.3">USB3_IN.D-</text>
<text x="218.4" y="42.8">USB3_IN.D+</text>
<text x="218.4" y="53">USB-C1.RX1+</text>
<text x="218.4" y="50.5">USB-C1.RX1-</text>
<text x="218.4" y="58.1">USB-C1.TX1+</text>
<text x="127" y="63.2">TX1-</text>
<text x="127" y="60.6">TX1+ C25</text>
<text x="152.4" y="65.7">USB-C1.RX1+</text>
<text x="152.4" y="63.2">USB-C1.TX1-</text>
<text x="152.4" y="60.6">USB-C1.TX1+</text>
<text x="218.4" y="60.6">USB-C1.TX1-</text>
<text x="218.4" y="65.7">USB-C1.RX2-</text>
<text x="152.4" y="68.2">USB-C1.RX1-</text>
<text x="218.4" y="68.2">USB-C1.RX2+</text>
<text x="127" y="73.3">TX2+ C27</text>
<text x="127" y="75.9">TX2-</text>
<text x="152.4" y="75.9">USB-C1.TX2-</text>
<text x="152.4" y="73.3">USB-C1.TX2+</text>
<text x="218.4" y="73.3">USB-C1.TX2+</text>
<text x="218.4" y="75.9">USB-C1.TX2-</text>
<text x="49.5" y="83.5">USB3_IN.TX1-</text>
<text x="152.4" y="80.9">USB-C1.RX2-</text>
<text x="152.4" y="78.4">USB-C1.RX2+</text>
<text x="49.5" y="86">USB3_IN.TX1+</text>
<text x="49.5" y="91.1">USB3_IN.RX1-</text>
<text x="49.5" y="93.6">USB3_IN.RX1+</text>
<text x="198.1" y="129.2">USB-C1.RX2+</text>
<text x="237.5" y="129.2">USB-C1.RX1+</text>
<text x="198.1" y="134.3">USB-C1.RX2-</text>
<text x="237.5" y="134.3">USB-C1.RX1-</text>
<text x="160" y="140.6">USB-C1.TX1+</text>
<text x="199.4" y="141.9">USB3_IN.D-</text>
<text x="237.5" y="141.9">USB-C1.TX2+</text>
<text x="160" y="145.7">USB-C1.TX1-</text>
<text x="199.4" y="147">USB3_IN.D+</text>
<text x="237.5" y="147">USB-C1.TX2-</text>
</g>
<g font-size="1.8" fill="#840084">
<text x="225.5" y="47.9">USB_SS</text>
<text x="156.9" y="88.5">USB_SS</text>
<text x="57.8" y="101.2">USB_SS</text>
</g>
<text font-size="1.4" fill="#006464" x="75.6" y="129">R16</text>
</svg>
